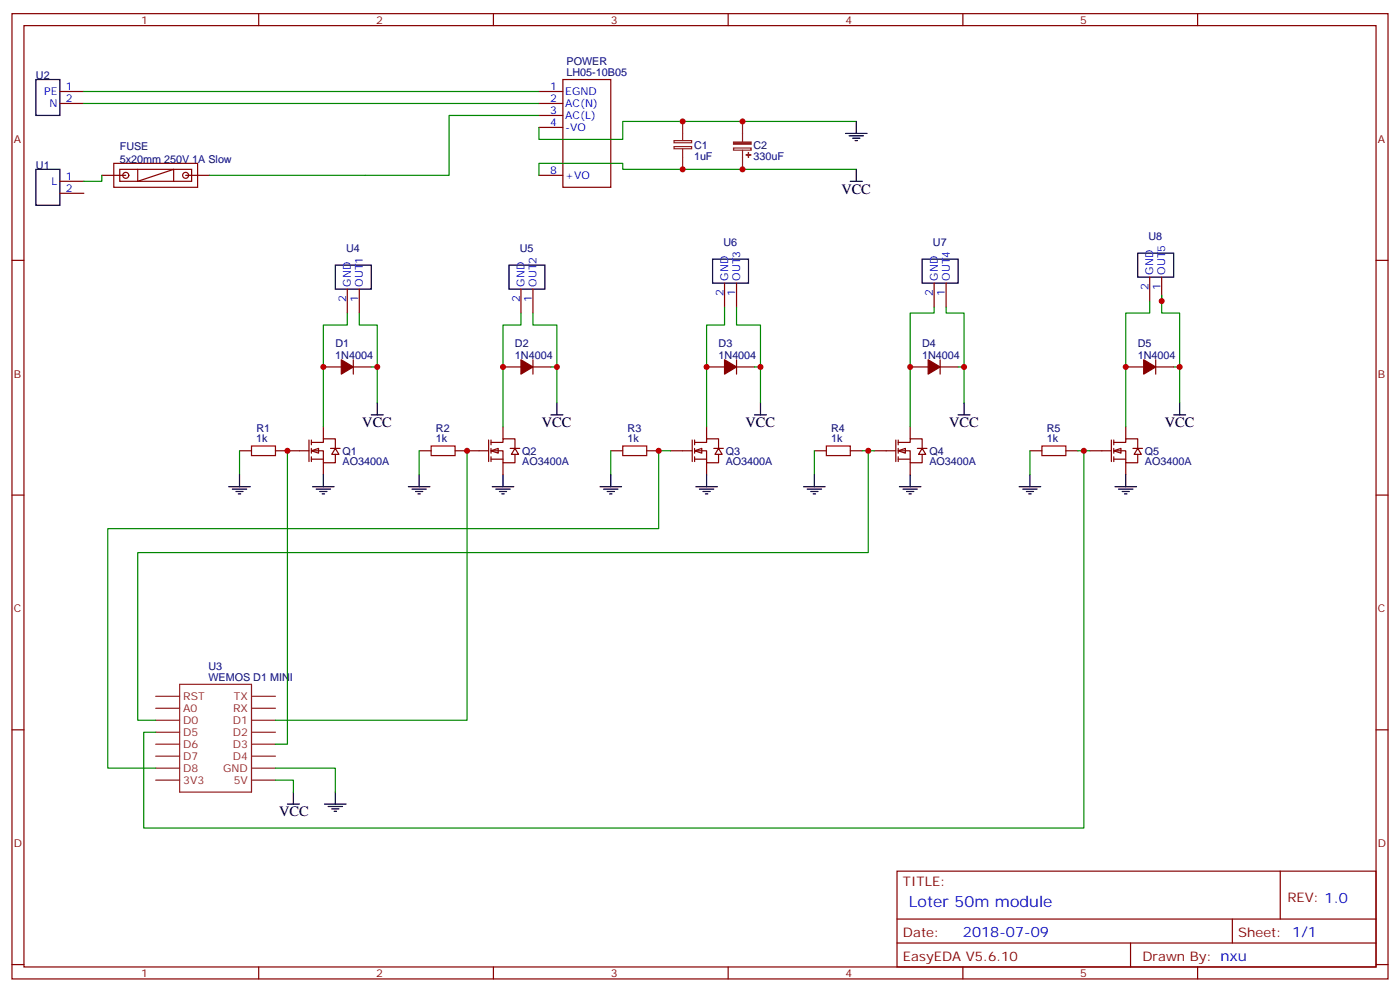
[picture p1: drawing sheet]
<svg xmlns="http://www.w3.org/2000/svg" width="412mm" height="292mm" viewBox="0 0 412 292" stroke-linecap="round" stroke-linejoin="round" font-family="sans-serif">
<g fill="none" stroke="#870000" stroke-width=".35">
<path d="M3.5 4h405.4v284.4h-405.4zM7.1 7.5h398.2v277.3h-398.2zM76.2 4v3.5M145.3 4v3.5M214.5 4v3.5M283.6 4v3.5M352.8 4v3.5M17.6 27h7.1M17.6 30.5h7.1M158.7 27h7.1M158.7 30.5h7.1M158.7 34h7.1"/>
<path d="M158.7 37.5h7.1M165.8 23.4h14.1v31.8h-14.1zM17.6 53.4h7.1M17.6 56.9h7.1M30 51.6h7M33.5 48.1h24.7v7.1h-24.7zM35.3 49.9h21.1v3.5h-21.1zM40.6 49.9v3.5l10.6-3.5v3.5M54.7 51.6h7M158.7 51.6h7.1M3.5 76.7h3.6M405.3 76.7h3.6"/>
<path d="M102.3 85.2v7M105.8 85.2v7M153.5 85.2v7M157 85.2v7M213.4 83.4v7.1M217 83.4v7.1M275.2 83.4v7.1M278.7 83.4v7.1M338.7 81.6v7.1M342.2 81.6v7.1M3.5 145.8h3.6M405.3 145.8h3.6"/>
<path d="M3.5 215h3.6M405.3 215h3.6M264.2 256.6h141.1v28.2h-141.1zM377.1 256.6v14.1M264.2 270.7h141.1M264.2 277.8h141.1M333 277.8v7M363 270.7v7.1M3.5 284.1h3.6M76.2 284.8v3.6M145.3 284.8v3.6M214.5 284.8v3.6"/>
<path d="M283.6 284.8v3.6M352.8 284.8v3.6M405.3 284.1h3.6"/>
<circle cx="37" cy="51.6" r=".88"/>
<circle cx="54.7" cy="51.6" r=".88"/>
</g>
<g fill="none" stroke="#000" stroke-width=".35">
<path d="M10.6 23.4h7v10.6h-7zM10.6 49.9h7v10.6h-7zM98.8 78.1h10.6v7.1h-10.6zM149.9 78.1h10.6v7.1h-10.6zM209.9 76.3h10.6v7.1h-10.6zM271.6 76.3h10.6v7.1h-10.6zM335.1 74.6h10.6v7h-10.6zM84.7 236.9h3.5M86.4 233.3v3.6M95.6 236.9h6.4M96.7 237.6h4.2M97.7 238.3h2.1"/>
<path d="M98.4 239h.7M98.8 233.3v3.6"/>
</g>
<g fill="none" stroke="#8c2424" stroke-width=".35">
<path d="M45.9 212.2h7M45.9 208.6h7M45.9 205.1h7M45.9 219.2h7M45.9 215.7h7M52.9 201.6h21.2v31.7h-21.2zM74.1 212.2h7M74.1 208.6h7M74.1 205.1h7M74.1 219.2h7M74.1 215.7h7M45.9 229.8h7"/>
<path d="M45.9 226.3h7M45.9 222.7h7M74.1 229.8h7M74.1 226.3h7M74.1 222.7h7"/>
</g>
<path d="M81.1 229.8h5.3v3.5M81.1 226.3h17.7v7" fill="none" stroke="#008700" stroke-width=".35"/>
<g fill="#fff" stroke="#870000" stroke-width=".35">
<path d="M91.7 132.8l2.1-.7v1.4z"/>
<path d="M98.8 132.1l1 1.7h-2.1z"/>
</g>
<g fill="none" stroke="#870000" stroke-width=".35">
<path d="M95.2 108.1h5.3M104.1 106v4.2M104.1 108.1h5.3M70.6 132.8h3.5M81.1 132.8h9.9M91 129.6v6.4M91.7 130.3h3.5v-1h3.6v2.8M91.7 132.8h3.5v3.5h3.6v-2.5M91.7 135.3h3.5M91.7 129.6v1.4M91.7 132.1v1.4M91.7 134.5v1.5"/>
<path d="M95.2 125.7v3.6M95.2 136.3v3.5M97.4 132.1h2.8"/>
</g>
<path d="M102.3 92.2v3.5h-7.1v30M105.8 92.2v3.5h5.3v12.4h-1.7M111.1 108.1v10.6M70.6 132.8v7M84.7 132.8v86.4h-3.6" fill="none" stroke="#008700" stroke-width=".35"/>
<path d="M74.1 131.4h7v2.8h-7z" fill="none" stroke="#a10000" stroke-width=".35"/>
<path d="M111.1 118.7v3.5M70.6 139.8v3.6M95.2 139.8v3.6M109.4 122.2h3.5M67.4 143.4h6.3M68.4 144.1h4.3M69.5 144.8h2.1M70.2 145.5h.7M92.1 143.4h6.3M93.1 144.1h4.3M94.2 144.8h2.1M94.9 145.5h.7" fill="none" stroke="#000" stroke-width=".35"/>
<path d="M100.5 106l3.6 2.1-3.6 2.1z" fill="#870000" stroke="#870000" stroke-width=".35"/>
<g fill="#fff" stroke="#870000" stroke-width=".35">
<path d="M144.6 132.8l2.2-.7v1.4z"/>
<path d="M151.7 132.1l1.1 1.7h-2.2z"/>
</g>
<g fill="none" stroke="#870000" stroke-width=".35">
<path d="M148.2 108.1h5.3M157 106v4.2M157 108.1h5.3M123.5 132.8h3.5M134.1 132.8h9.8M143.9 129.6v6.4M144.6 130.3h3.6v-1h3.5v2.8M144.6 132.8h3.6v3.5h3.5v-2.5M144.6 135.3h3.6M144.6 129.6v1.4M144.6 132.1v1.4M144.6 134.5v1.5"/>
<path d="M148.2 125.7v3.6M148.2 136.3v3.5M150.3 132.1h2.8"/>
</g>
<path d="M127 131.4h7.1v2.8h-7.1z" fill="none" stroke="#a10000" stroke-width=".35"/>
<path d="M153.5 92.2v3.5h-5.3v30M157 92.2v3.5h7v12.4M162.3 108.1h1.7v10.6M123.5 132.8v7M137.6 132.8v79.4h-56.5" fill="none" stroke="#008700" stroke-width=".35"/>
<path d="M164 118.7v3.5M123.5 139.8v3.6M148.2 139.8v3.6M162.3 122.2h3.5M120.3 143.4h6.3M121.4 144.1h4.2M122.4 144.8h2.1M123.1 145.5h.7M145 143.4h6.3M146 144.1h4.3M147.1 144.8h2.1M147.8 145.5h.7" fill="none" stroke="#000" stroke-width=".35"/>
<path d="M153.5 106l3.5 2.1-3.5 2.1z" fill="#870000" stroke="#870000" stroke-width=".35"/>
<g fill="#fff" stroke="#870000" stroke-width=".35">
<path d="M204.6 132.8l2.1-.7v1.4z"/>
<path d="M211.7 132.1l1 1.7h-2.1z"/>
</g>
<g fill="none" stroke="#870000" stroke-width=".35">
<path d="M208.1 108.1h5.3M217 106v4.2M217 108.1h5.2M179.9 132.8h3.5M190.5 132.8h3.5M197.6 132.8h6.3M203.9 129.6v6.4M204.6 130.3h3.5v-1h3.6v2.8M204.6 132.8h3.5v3.5h3.6v-2.5M204.6 135.3h3.5M204.6 129.6v1.4M204.6 132.1v1.4"/>
<path d="M204.6 134.5v1.5M208.1 125.7v3.6M208.1 136.3v3.5M210.3 132.1h2.8"/>
</g>
<path d="M183.4 131.4h7.1v2.8h-7.1z" fill="none" stroke="#a10000" stroke-width=".35"/>
<path d="M222.2 108.1h1.8v10.6M179.9 132.8v7M197.6 132.8h-3.6v22.9h-162.3v70.6h14.2" fill="none" stroke="#008700" stroke-width=".35"/>
<path d="M224 118.7v3.5M179.9 139.8v3.6M208.1 139.8v3.6M222.2 122.2h3.6M176.7 143.4h6.4M177.8 144.1h4.2M178.9 144.8h2.1M179.6 145.5h.7M205 143.4h6.3M206 144.1h4.3M207.1 144.8h2.1M207.8 145.5h.7" fill="none" stroke="#000" stroke-width=".35"/>
<path d="M213.4 106l3.6 2.1-3.6 2.1z" fill="#870000" stroke="#870000" stroke-width=".35"/>
<g fill="#fff" stroke="#870000" stroke-width=".35">
<path d="M264.6 132.8l2.1-.7v1.4z"/>
<path d="M271.6 132.1l1.1 1.7h-2.1z"/>
</g>
<g fill="none" stroke="#870000" stroke-width=".35">
<path d="M268.1 108.1h5.3M276.9 106v4.2M276.9 108.1h5.3M239.9 132.8h3.5M250.5 132.8h3.5M257.5 132.8h6.4M263.9 129.6v6.4M264.6 130.3h3.5v-1h3.5v2.8M264.6 132.8h3.5v3.5h3.5v-2.5M264.6 135.3h3.5M264.6 129.6v1.4M264.6 132.1v1.4"/>
<path d="M264.6 134.5v1.5M268.1 125.7v3.6M268.1 136.3v3.5M270.2 132.1h2.8"/>
</g>
<path d="M243.4 131.4h7.1v2.8h-7.1z" fill="none" stroke="#a10000" stroke-width=".35"/>
<path d="M213.4 90.5v5.2h-5.3v30M217 90.5v5.2h7v12.4M275.2 90.5v1.7h-7.1v33.5M278.7 90.5v1.7h5.3v15.9M282.2 108.1h1.8v10.6M239.9 132.8v7M254 132.8h3.5M255.8 132.8v30h-215.2v49.4h5.3" fill="none" stroke="#008700" stroke-width=".35"/>
<path d="M284 118.7v3.5M239.9 139.8v3.6M268.1 139.8v3.6M282.2 122.2h3.6M236.7 143.4h6.4M237.8 144.1h4.2M238.8 144.8h2.1M239.5 145.5h.7M264.9 143.4h6.4M266 144.1h4.2M267.1 144.8h2.1M267.8 145.5h.7" fill="none" stroke="#000" stroke-width=".35"/>
<path d="M273.4 106l3.5 2.1-3.5 2.1z" fill="#870000" stroke="#870000" stroke-width=".35"/>
<g fill="#fff" stroke="#870000" stroke-width=".35">
<path d="M328.1 132.8l2.1-.7v1.4z"/>
<path d="M335.1 132.1l1.1 1.7h-2.1z"/>
</g>
<g fill="none" stroke="#870000" stroke-width=".35">
<path d="M331.6 108.1h5.3M340.4 106v4.2M340.4 108.1h5.3M303.4 132.8h3.5M314 132.8h3.5M321 132.8h6.4M327.4 129.6v6.4M328.1 130.3h3.5v-1h3.5v2.8M328.1 132.8h3.5v3.5h3.5v-2.5M328.1 135.3h3.5M328.1 129.6v1.4M328.1 132.1v1.4"/>
<path d="M328.1 134.5v1.5M331.6 125.7v3.6M331.6 136.3v3.5M333.7 132.1h2.8"/>
</g>
<path d="M306.9 131.4h7.1v2.8h-7.1z" fill="none" stroke="#a10000" stroke-width=".35"/>
<path d="M24.7 30.5h134M24.7 27h134M158.7 34h-26.4v17.6h-70.6M252.2 35.8h-68.8v5.3h-24.7v-3.6M30 51.6v1.8h-5.3M252.2 49.9h-68.8v-1.8h-24.7v3.5M338.7 88.7v3.5h-7.1v33.5M342.2 86.9v5.3h5.3v15.9M345.7 108.1h1.8v10.6M303.4 132.8v7M317.5 132.8h3.5M319.3 132.8v111.1h-277v-28.2h3.6" fill="none" stroke="#008700" stroke-width=".35"/>
<g fill="none" stroke="#000" stroke-width=".35">
<path d="M249.1 39.3h6.3M252.2 35.8v3.5M250.1 40h4.3M250.5 53.4h3.5M251.2 40.7h2.1M251.9 41.4h.7M252.2 49.9v3.5M347.5 118.7v3.5M303.4 139.8v3.6M331.6 139.8v3.6M345.7 122.2h3.5M300.2 143.4h6.4"/>
<path d="M301.3 144.1h4.2M302.3 144.8h2.1M303 145.5h.7M328.4 143.4h6.4M329.5 144.1h4.2M330.6 144.8h2.1M331.3 145.5h.7"/>
</g>
<path d="M336.9 106l3.5 2.1-3.5 2.1z" fill="#870000" stroke="#870000" stroke-width=".35"/>
<path d="M201.1 35.8v5.6M218.7 35.8v6M198.5 43.2h5.2v.6h-5.2zM198.5 41.4h5.2v.7h-5.2zM201.1 43.9v6M216.1 43.6h5.2v.6h-5.2zM218.7 44.2v5.7" fill="none" stroke="#8c2424" stroke-width=".35"/>
<g fill="#8c2424" stroke="#8c2424" stroke-width=".35">
<path d="M216.1 41.8h5.2v.7h-5.2z"/>
<path d="M219.8 45.6h1.4z"/>
<path d="M220.5 44.9v1.5z"/>
</g>
<g fill="#c00">
<circle cx="218.7" cy="49.9" r=".88"/>
<circle cx="201.1" cy="35.8" r=".88"/>
<circle cx="218.7" cy="35.8" r=".88"/>
<circle cx="331.6" cy="108.1" r=".88"/>
<circle cx="224" cy="108.1" r=".88"/>
<circle cx="284" cy="108.1" r=".88"/>
<circle cx="268.1" cy="108.1" r=".88"/>
<circle cx="255.8" cy="132.8" r=".88"/>
<circle cx="164" cy="108.1" r=".88"/>
<circle cx="148.2" cy="108.1" r=".88"/>
<circle cx="111.1" cy="108.1" r=".88"/>
<circle cx="95.3" cy="108.1" r=".88"/>
<circle cx="84.7" cy="132.8" r=".88"/>
<circle cx="137.6" cy="132.8" r=".88"/>
<circle cx="194" cy="132.8" r=".88"/>
<circle cx="208.1" cy="108.1" r=".88"/>
<circle cx="342.2" cy="88.7" r=".88"/>
<circle cx="347.5" cy="108.1" r=".88"/>
<circle cx="319.3" cy="132.8" r=".88"/>
<circle cx="201.1" cy="49.9" r=".88"/>
</g>
<text font-size="4.6" fill="#00f" x="267.8" y="267.2">Loter 50m module</text>
<g font-size="4.2">
<text x="247.8" y="57">VCC</text>
<text x="106.7" y="125.8">VCC</text>
<text x="159.6" y="125.8">VCC</text>
<text x="219.6" y="125.8">VCC</text>
<text x="279.6" y="125.8">VCC</text>
<text x="343.1" y="125.8">VCC</text>
<text x="82.2" y="240.4">VCC</text>
</g>
<text font-size="4.2" fill="#00f" x="283.6" y="276">2018-07-09</text>
<g font-size="3.9" fill="#800">
<text x="266" y="260.8">TITLE:</text>
<text x="379.2" y="265.8">REV: 1.0</text>
<text x="266" y="276">Date:</text>
<text x="364.8" y="276">Sheet: 1/1</text>
<text x="266" y="283.1">EasyEDA V5.6.10</text>
<text x="336.5" y="283.1">Drawn By: nxu</text>
</g>
<g font-size="3.2" fill="#800">
<text x="41.6" y="7">1</text>
<text x="110.8" y="7">2</text>
<text x="179.9" y="7">3</text>
<text x="249.1" y="7">4</text>
<text x="318.2" y="7">5</text>
<text x="4.1" y="42.1">A</text>
<text x="405.9" y="42.1">A</text>
<text x="4.1" y="111.3">B</text>
<text x="405.9" y="111.3">B</text>
<text x="4.1" y="180.4">C</text>
<text x="405.9" y="180.4">C</text>
<text x="4.1" y="249.6">D</text>
<text x="405.9" y="249.6">D</text>
<text x="41.6" y="287.8">1</text>
<text x="110.8" y="287.8">2</text>
<text x="179.9" y="287.8">3</text>
<text x="249.1" y="287.8">4</text>
<text x="318.2" y="287.8">5</text>
</g>
<g font-size="3.2" fill="#000080">
<text x="10.6" y="23.2">U2</text>
<text x="166.9" y="22.4">LH05-10B05</text>
<text x="166.9" y="19.2">POWER</text>
<text x="35.3" y="48">5x20mm 250V 1A Slow</text>
<text x="35.3" y="44.1">FUSE</text>
<text x="204.4" y="47.1">1uF</text>
<text x="204.4" y="44">C1</text>
<text x="222" y="47.1">330uF</text>
<text x="222" y="44">C2</text>
<text x="10.6" y="49.7">U1</text>
<text x="338.3" y="70.7">U8</text>
<text x="102" y="74.2">U4</text>
<text x="153.1" y="74.2">U5</text>
<text x="213.1" y="72.5">U6</text>
<text x="274.8" y="72.5">U7</text>
<text x="98.8" y="105.8">1N4004</text>
<text x="98.8" y="102.2">D1</text>
<text x="151.7" y="105.8">1N4004</text>
<text x="151.7" y="102.2">D2</text>
<text x="211.7" y="105.8">1N4004</text>
<text x="211.7" y="102.2">D3</text>
<text x="271.6" y="105.8">1N4004</text>
<text x="271.6" y="102.2">D4</text>
<text x="335.1" y="105.8">1N4004</text>
<text x="335.1" y="102.2">D5</text>
<text x="75.5" y="130.3">1k</text>
<text x="75.5" y="127.2">R1</text>
<text x="128.4" y="130.3">1k</text>
<text x="128.4" y="127.2">R2</text>
<text x="184.9" y="130.3">1k</text>
<text x="184.9" y="127.2">R3</text>
<text x="244.8" y="130.3">1k</text>
<text x="244.8" y="127.2">R4</text>
<text x="308.3" y="130.3">1k</text>
<text x="308.3" y="127.2">R5</text>
<text x="100.9" y="137.1">AO3400A</text>
<text x="100.9" y="133.9">Q1</text>
<text x="153.8" y="137.1">AO3400A</text>
<text x="153.8" y="133.9">Q2</text>
<text x="213.8" y="137.1">AO3400A</text>
<text x="213.8" y="133.9">Q3</text>
<text x="273.8" y="137.1">AO3400A</text>
<text x="273.8" y="133.9">Q4</text>
<text x="337.3" y="137.1">AO3400A</text>
<text x="337.3" y="133.9">Q5</text>
<text x="61.4" y="197.3">U3</text>
<text x="61.4" y="200.5">WEMOS D1 MINI</text>
</g>
<g font-size="3.2" fill="#00f">
<text x="13" y="28">PE</text>
<text x="19.4" y="26.6">1</text>
<text x="162" y="26.6">1</text>
<text x="166.5" y="28">EGND</text>
<text x="14.6" y="31.5">N</text>
<text x="19.4" y="30.1">2</text>
<text x="162" y="30.1">2</text>
<text x="162" y="33.7">3</text>
<text x="166.5" y="31.5">AC(N)</text>
<text x="166.5" y="35.1">AC(L)</text>
<text x="162" y="37.2">4</text>
<text x="166.5" y="38.6">-VO</text>
<text x="19.4" y="53.1">1</text>
<text x="162" y="51.3">8</text>
<text x="166.5" y="52.7">+VO</text>
<text x="15.2" y="54.5">L</text>
<text x="19.4" y="56.6">2</text>
<text x="214.5" y="82.7" transform="rotate(-90 214.5 82.7)">GND</text>
<text x="218" y="82.7" transform="rotate(-90 218 82.7)">OUT3</text>
<text x="276.2" y="82.7" transform="rotate(-90 276.2 82.7)">GND</text>
<text x="279.8" y="82.7" transform="rotate(-90 279.8 82.7)">OUT4</text>
<text x="339.7" y="80.9" transform="rotate(-90 339.7 80.9)">GND</text>
<text x="343.3" y="80.9" transform="rotate(-90 343.3 80.9)">OUT5</text>
<text x="102" y="88.9" transform="rotate(-90 102 88.9)">2</text>
<text x="103.4" y="84.5" transform="rotate(-90 103.4 84.5)">GND</text>
<text x="105.5" y="88.9" transform="rotate(-90 105.5 88.9)">1</text>
<text x="106.9" y="84.5" transform="rotate(-90 106.9 84.5)">OUT1</text>
<text x="153.1" y="88.9" transform="rotate(-90 153.1 88.9)">2</text>
<text x="154.5" y="84.5" transform="rotate(-90 154.5 84.5)">GND</text>
<text x="156.6" y="88.9" transform="rotate(-90 156.6 88.9)">1</text>
<text x="158" y="84.5" transform="rotate(-90 158 84.5)">OUT2</text>
<text x="213.1" y="87.2" transform="rotate(-90 213.1 87.2)">2</text>
<text x="216.6" y="87.2" transform="rotate(-90 216.6 87.2)">1</text>
<text x="274.8" y="87.2" transform="rotate(-90 274.8 87.2)">2</text>
<text x="278.3" y="87.2" transform="rotate(-90 278.3 87.2)">1</text>
<text x="338.3" y="85.4" transform="rotate(-90 338.3 85.4)">2</text>
<text x="341.8" y="85.4" transform="rotate(-90 341.8 85.4)">1</text>
</g>
<g font-size="3.2" fill="#8d2323">
<text x="54" y="209.7">A0</text>
<text x="54" y="206.2">RST</text>
<text x="68.6" y="209.7">RX</text>
<text x="68.9" y="206.2">TX</text>
<text x="54" y="213.2">D0</text>
<text x="68.6" y="213.2">D1</text>
<text x="54" y="220.3">D6</text>
<text x="54" y="216.7">D5</text>
<text x="68.6" y="220.3">D3</text>
<text x="68.6" y="216.7">D2</text>
<text x="54" y="227.3">D8</text>
<text x="54" y="223.8">D7</text>
<text x="65.7" y="227.3">GND</text>
<text x="68.6" y="223.8">D4</text>
<text x="54" y="230.9">3V3</text>
<text x="68.8" y="230.9">5V</text>
</g>
</svg>
